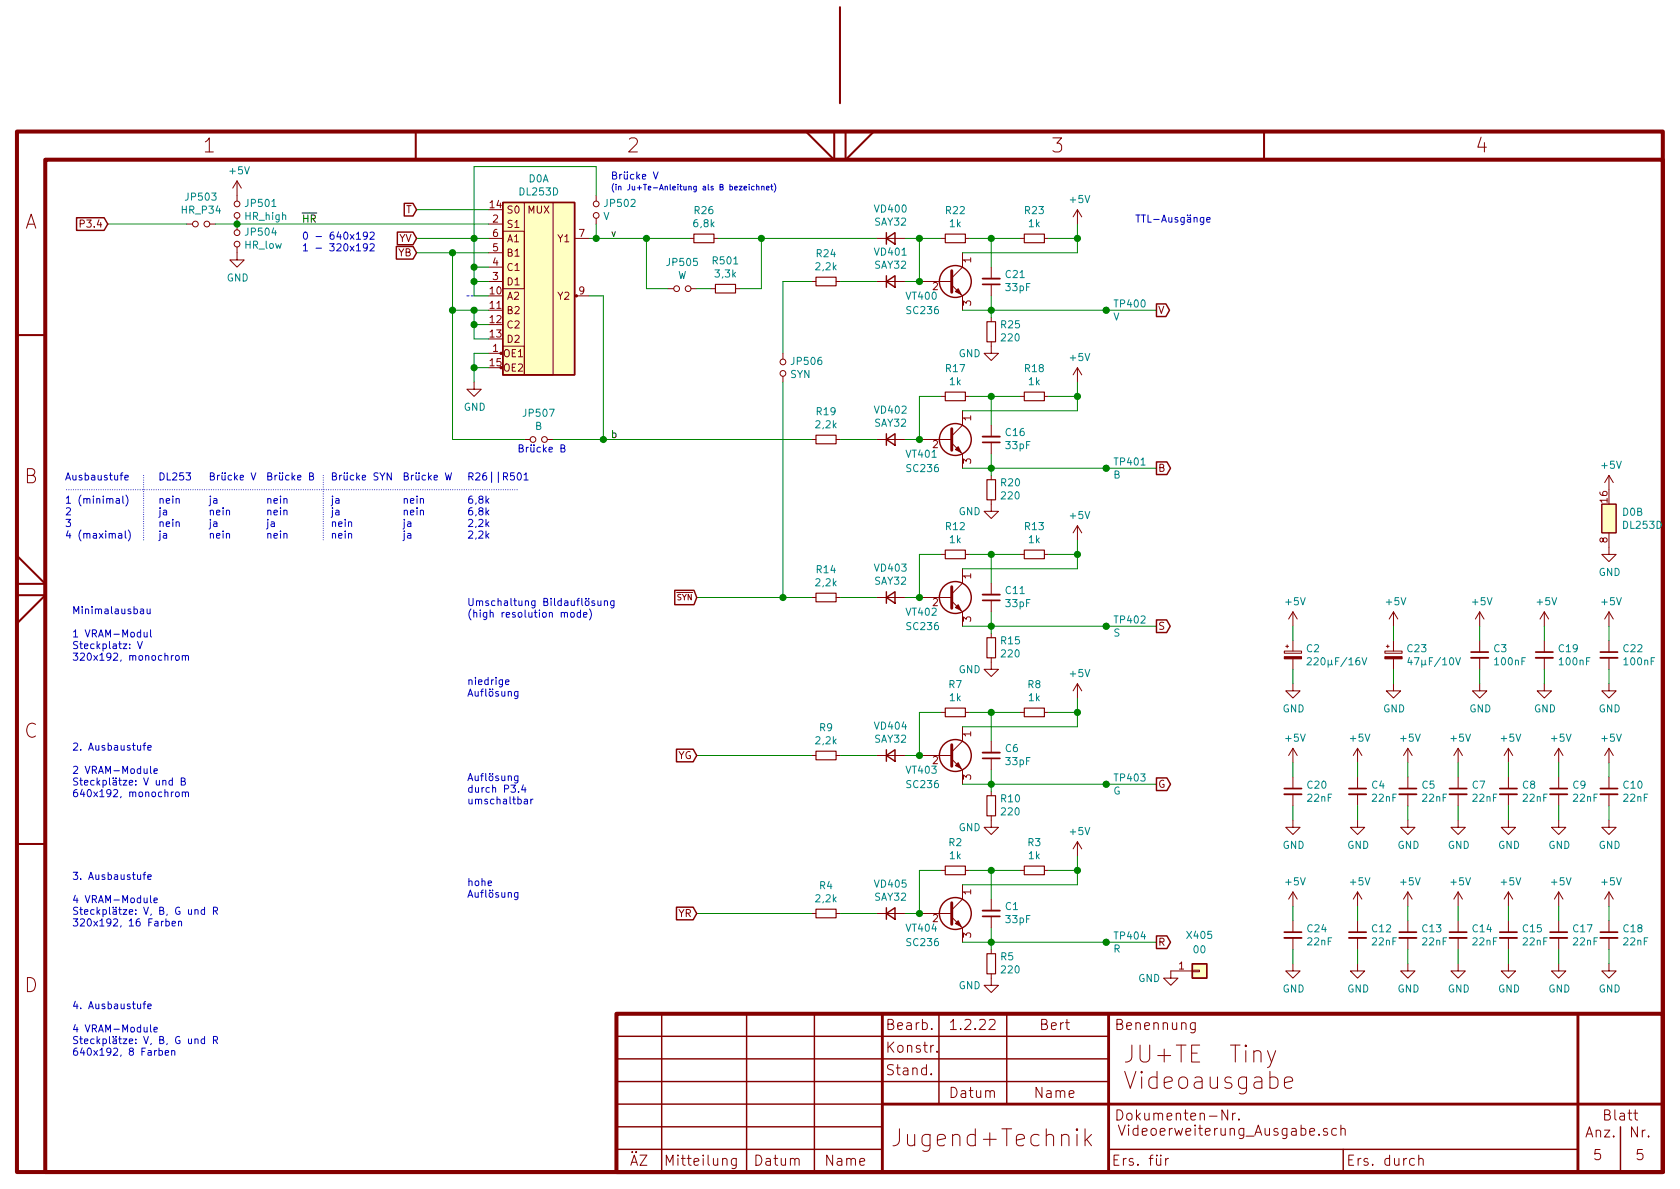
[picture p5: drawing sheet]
<svg xmlns="http://www.w3.org/2000/svg" width="297mm" height="210mm" viewBox="0 0 297 210" stroke-linecap="round" stroke-linejoin="round" font-family="sans-serif">
<path d="M3 23.3h291v184h-291zM8 28.2h286v179.1h-286zM109 179.3h185v28h-185z" fill="none" stroke="#840000" stroke-width=".71"/>
<path d="M148.5 1.3v17M73.5 23.3v4.9M142.5 23.3l5 5v-5M149.5 23.3v5l5-5M223.5 23.3v5M3 59.3h5M3 98.3l5 4.9h-5M3 105.3h5l-5 5M3 149.2h5" fill="none" stroke="#840000" stroke-width=".36"/>
<g fill="none" stroke="#840000" stroke-width=".18">
<path d="M33 39.6h1M37.1 39.6h1M41.9 32v3.6M41.9 38.6v2M41.9 32l-.8 1.3M41.9 32l.8 1.3M86.4 39.6h2.5M92.7 35.8h5.1v30.5h-5.1zM105.4 34.5v1.1M105.4 38.6v1M190.5 37.1v2.5M190.5 37.1l-.8 1.2"/>
<path d="M190.5 37.1l.8 1.2M41.9 43.7v2.3h1.3l-1.3 1.2-1.3-1.2h1.3M86.4 49.8h2.5M86.4 47.2h2.5M86.4 44.7h2.5M86.4 42.2h2.5M88.9 40.9h3.8v10.1h-3.8zM101.6 42.2h2.5M101.6 52.3h2.5M118.1 51h1M121.9 42.2h.8M122.2 51h1"/>
<path d="M125.7 51h.8M126.2 42.2h.8M130 51h.8M143.5 49.8h.8M147.8 49.8h.8M154.9 49.8h5.1M154.9 42.2h5.1M162.6 49.8h5.7M166.4 42.2h.7M168.3 50.4l1.9 1.9v2.6M170.2 44.7v2.5l-1.9 1.9M170.7 42.2h.7"/>
<path d="M175.3 47.2v2.1M175.3 50.3v2M175.3 56.1v.8M180.3 42.2h.8M184.7 42.2h.7M195.6 54.9h.1M83.8 67.6v1.2h1.3l-1.3 1.3-1.3-1.3h1.3M86.4 62.5h2.5M88.9 61.2h3.8v5.1h-3.8zM92.7 77.7h1M96.8 77.7h1M138.4 62.5v1"/>
<path d="M138.4 66.5v1.1M143.5 77.7h.8M147.8 77.7h.8M154.9 77.7h5.1M162.6 77.7h5.7M166.4 70.1h.7M168.3 78.4l1.9 1.9v2.5M170.2 72.6v2.6l-1.9 1.9M170.7 70.1h.7M175.3 60.4v2.1h1.2l-1.2 1.2-1.3-1.2h1.3M175.3 75.2v2M175.3 78.2v2.1"/>
<path d="M180.3 70.1h.8M184.7 70.1h.7M190.5 65l-.8 1.3M190.5 65v2.6M190.5 65l.8 1.3M166.4 98h.7M170.7 98h.7M175.3 88.4v2h1.2l-1.2 1.3-1.3-1.3h1.3M175.3 84.1v.7M180.3 98h.8M184.7 98h.7M190.5 93v2.5"/>
<path d="M190.5 93l-.8 1.2M190.5 93l.8 1.2M195.6 82.8h.1M283.2 89.1h2.5v5.1h-2.5zM284.5 94.2v3.8h1.2l-1.2 1.3-1.3-1.3h1.3M284.5 84.1v2.5M284.5 84.1l-.8 1.2M284.5 84.1l.7 1.2M143.5 105.7h.8M147.8 105.7h.8M154.9 105.7h5.1M162.6 105.7h5.7"/>
<path d="M168.3 106.3l1.9 1.9v2.5M170.2 100.6v2.5l-1.9 1.9M175.3 116.3v2.1h1.2l-1.2 1.2-1.3-1.2h1.3M175.3 103.1v2.1M175.3 106.2v2M175.3 112v.8M195.6 110.7h.1M227.1 115.1h3v.4h-3zM227.3 114.3h.5M227.6 114v.5M228.6 108.2l-.8 1.3M228.6 108.2v2.5"/>
<path d="M228.6 113.3v1.8M228.6 116.5v1.9M228.6 108.2l.8 1.3M244.9 115.1h3v.4h-3zM245.1 114.3h.5M245.4 114v.5M246.4 108.2l-.8 1.3M246.4 108.2v2.5M246.4 113.3v1.8M246.4 116.5v1.9M246.4 108.2l.7 1.3M261.6 108.2l-.7 1.3"/>
<path d="M261.6 108.2v2.5M261.6 113.3v2M261.6 116.3v2.1M261.6 108.2l.8 1.3M273 108.2l-.7 1.3M273 108.2v2.5M273 113.3v2M273 116.3v2.1M273 108.2l.8 1.3M284.5 108.2l-.8 1.3M284.5 108.2v2.5M284.5 113.3v2"/>
<path d="M284.5 116.3v2.1M284.5 108.2l.7 1.3M143.5 133.6h.8M147.8 133.6h.8M154.9 133.6h5.1M162.6 133.6h5.7M166.4 126h.7M168.3 134.2l1.9 1.9v2.6M170.2 128.5v2.6l-1.9 1.9M170.7 126h.7M175.3 131.1v2M175.3 134.1v2"/>
<path d="M175.3 139.9v.8M180.3 126h.8M184.7 126h.7M190.5 120.9v2.5M190.5 120.9l-.8 1.3M190.5 120.9l.8 1.3M195.6 138.7h.1M228.6 120.9v1.3h1.3l-1.3 1.2-1.3-1.2h1.3M228.6 132.3v2.6M228.6 137.4v2M228.6 132.3l-.8 1.3M228.6 132.3l.8 1.3"/>
<path d="M240 132.3v2.6M240 137.4v2M240 132.3l-.7 1.3M240 132.3l.8 1.3M246.4 120.9v1.3h1.2l-1.2 1.2-1.3-1.2h1.3M248.9 132.3v2.6M248.9 137.4v2M248.9 132.3l-.7 1.3M248.9 132.3l.8 1.3M257.8 132.3v2.6M257.8 137.4v2M257.8 132.3l-.8 1.3"/>
<path d="M257.8 132.3l.8 1.3M261.6 120.9v1.3h1.3l-1.3 1.2-1.3-1.2h1.3M266.7 132.3v2.6M266.7 137.4v2M266.7 132.3l-.8 1.3M266.7 132.3l.8 1.3M273 120.9v1.3h1.3l-1.3 1.2-1.2-1.2h1.2M275.6 132.3l-.8 1.3M275.6 132.3v2.6M275.6 137.4v2M275.6 132.3l.8 1.3M284.5 120.9v1.3h1.2l-1.2 1.2-1.3-1.2h1.3"/>
<path d="M284.5 132.3v2.6M284.5 137.4v2M284.5 132.3l-.8 1.3M284.5 132.3l.7 1.3M166.4 153.9h.7M170.2 156.5v2.5l-1.9 1.9M170.7 153.9h.7M175.3 144.3v2h1.2l-1.2 1.3-1.3-1.3h1.3M175.3 159v2M180.3 153.9h.8M184.7 153.9h.7M190.5 148.8v2.6"/>
<path d="M190.5 148.8l-.8 1.3M190.5 148.8l.8 1.3M228.6 145v1.3h1.3l-1.3 1.3-1.3-1.3h1.3M228.6 140.5v2M228.6 157.7v2.6M228.6 157.7l-.8 1.3M228.6 157.7l.8 1.3M240 145v1.3h1.3l-1.3 1.3-1.2-1.3h1.2M240 157.7l-.7 1.3M240 140.5v2M240 157.7v2.6M240 157.7l.8 1.3"/>
<path d="M248.9 145v1.3h1.3l-1.3 1.3-1.3-1.3h1.3M248.9 140.5v2M248.9 157.7v2.6M248.9 157.7l-.7 1.3M248.9 157.7l.8 1.3M257.8 145v1.3h1.3l-1.3 1.3-1.3-1.3h1.3M257.8 140.5v2M257.8 157.7v2.6M257.8 157.7l-.8 1.3M257.8 157.7l.8 1.3M266.7 145v1.3h1.3l-1.3 1.3-1.3-1.3h1.3M266.7 140.5v2"/>
<path d="M266.7 157.7v2.6M266.7 157.7l-.8 1.3M266.7 157.7l.8 1.3M275.6 145v1.3h1.3l-1.3 1.3-1.3-1.3h1.3M275.6 140.5v2M275.6 157.7v2.6M275.6 157.7l-.8 1.3M275.6 157.7l.8 1.3M284.5 145v1.3h1.2l-1.2 1.3-1.3-1.3h1.3M284.5 140.5v2M284.5 157.7v2.6M284.5 157.7l-.8 1.3"/>
<path d="M284.5 157.7l.7 1.3M143.5 161.5h.8M147.8 161.5h.8M154.9 161.5h5.1M162.6 161.5h5.7M168.3 162.2l1.9 1.9v2.5M175.3 172.2v2h1.2l-1.2 1.3-1.3-1.3h1.3M175.3 162v2.1M175.3 167.9v.8M195.6 166.6h.1M210.8 171.6h1.3v.2h-1.3zM210.8 171.7h-3.8v1.3h1.3l-1.3 1.2-1.3-1.2h1.3"/>
<path d="M228.6 170.4v1.3h1.3l-1.3 1.3-1.3-1.3h1.3M228.6 162.8v2M228.6 165.9v2M240 170.4v1.3h1.3l-1.3 1.3-1.2-1.3h1.2M240 162.8v2M240 165.9v2M248.9 170.4v1.3h1.3l-1.3 1.3-1.3-1.3h1.3M248.9 162.8v2M248.9 165.9v2M257.8 170.4v1.3h1.3l-1.3 1.3-1.3-1.3h1.3M257.8 162.8v2M257.8 165.9v2"/>
<path d="M266.7 170.4v1.3h1.3l-1.3 1.3-1.3-1.3h1.3M266.7 162.8v2M266.7 165.9v2M275.6 170.4v1.3h1.3l-1.3 1.3-1.3-1.3h1.3M275.6 162.8v2M275.6 165.9v2M284.5 170.4v1.3h1.2l-1.2 1.3-1.3-1.3h1.3M284.5 162.8v2M284.5 165.9v2M164.6 189.9l.1 .1-.1 .1v-.2v.2M164.7 181.9v.2l-.1-.1 .1-.1v.2M165.7 185.9v.2"/>
<path d="M191.8 199.6v3M198.9 189.5l.9 3 1-3M200.1 184.8v2.1a.99 .99 0 0 1-1.1 .9M201.6 184.8v2.4l.1 .3a.95 .95 0 0 0 1.4 0l.2-.3v-2.4M201.9 189.5l-.2 .1 .2 .1 .1-.1-.1-.1v.2M201.9 190.4v2.1M204.6 190.6a.96 .96 0 0 0-1.3 .1l-.2 .3v.9l.2 .3a.96 .96 0 0 0 1.3 .1M204.6 189.5v3M204.7 186.7h2.3M205.8 191.5l1.5-.3-.2-.6-.3-.2h-.5l-.3 .2-.2 .3v1.1l.2 .3 .3 .2h.5l.3-.2M205.8 185.5v2.3M208 184.8h1.7"/>
<path d="M208.6 190.7a.81 .81 0 0 1 .8-.3 .81 .81 0 0 1 .6 .6v.9a.81 .81 0 0 1-.8 .6 .81 .81 0 0 1-.8-.6v-.9zM208.8 184.8v3M210.7 186.2h1M211.3 190.6l.3-.2h.5l.3 .2 .1 .3v1.6M211.3 180.8v1.5a.5 .5 0 0 1-.8 .3M211.3 180.9l-.5-.1-.3 .4v.7l.3 .2 .5-.1M212.1 184.8h-1.4v3h1.4M212.5 191.2l-.2 .1h-.7a.59 .59 0 0 0-.5 .6 .59 .59 0 0 0 .5 .6h.7l.2-.2M214 190.4v1.6l.1 .3a.81 .81 0 0 0 1.2-.1M215.3 190.4v2.1M217.1 196.3v1.8l-1-1.8v1.8M217.6 184.8h1.7"/>
<path d="M217.7 190.6l-.3-.2h-.4l-.3 .2-.1 .3 .1 .4 1 .3 .1 .3-.1 .4-.3 .2h-.6l-.2-.2M217.9 196.8v1.3M218.4 184.8v3M218.4 196.8l-.3 .1-.2 .3M219 197.9v.2M220.3 184.8l-.2 .2 .2 .1 .1-.1-.1-.2v.3M220.3 185.8v2M220.4 190.4v2.5a.8 .8 0 0 1-1.3 .4M220.4 190.6l-.3-.2h-.5l-.5 .3-.1 .3v.9l.3 .4 .3 .2h.5l.3-.2M221.7 186.1a.74 .74 0 0 1 1.3 .1v1.6M221.7 185.8v2M221.8 190.6l.3-.2h.6l.3 .2 .1 .3v1.6"/>
<path d="M223.1 191.2l-.3 .1h-.7a.59 .59 0 0 0-.4 .6 .59 .59 0 0 0 .4 .6h.7l.3-.2M224.1 185.8l.7 2M224.5 190.6l.3-.2h.6l.4 .3 .2 .3v.9l-.2 .3-.4 .3h-.6l-.3-.2M224.5 189.5v3M225.6 185.8l-1.1 2.7-.4 .3M227.1 191.5l1.4-.3-.1-.6-.3-.2h-.6l-.2 .2-.2 .3v1.1l.2 .3 .2 .2h.6l.3-.2M234.7 199.6l-.5-.1-.2 .3 .1 .3 .6 .1v.5l-.2 .1-.5-.1M236.3 199.6l-.5-.1-.3 .4v.5l.1 .3 .2 .1 .5-.1M237.1 199.7a.44 .44 0 0 1 .7 .1v1M237.1 199v1.8M130.2 204.8v1.5a.49 .49 0 0 1-.8 .3M130.2 204.9l-.2-.1a.56 .56 0 0 0-.7 .4v.5a.56 .56 0 0 0 .7 .4l.2-.1"/>
<path d="M192.1 201.5l.9 1.1M193 200.6l-1.2 1.1M206.1 204.8v1.3M206.6 204.8l-.3 .1-.2 .3M250.9 205l.2-.2 .4 .1 .1 1.2M250.9 204.3v1.8"/>
<circle cx="34.5" cy="39.6" r=".51"/>
<circle cx="36.6" cy="39.6" r=".51"/>
<circle cx="41.9" cy="36.1" r=".51"/>
<circle cx="41.9" cy="38.1" r=".51"/>
<circle cx="105.4" cy="38.1" r=".51"/>
<circle cx="105.4" cy="36.1" r=".51"/>
<circle cx="41.9" cy="41.1" r=".51"/>
<circle cx="41.9" cy="43.2" r=".51"/>
<circle cx="119.6" cy="51" r=".51"/>
<circle cx="121.7" cy="51" r=".51"/>
<circle cx="195.6" cy="54.9" r=".51"/>
<circle cx="94.2" cy="77.7" r=".51"/>
<circle cx="96.3" cy="77.7" r=".51"/>
<circle cx="138.4" cy="66" r=".51"/>
<circle cx="138.4" cy="64" r=".51"/>
<circle cx="195.6" cy="82.8" r=".51"/>
<circle cx="195.6" cy="110.7" r=".51"/>
<circle cx="195.6" cy="138.7" r=".51"/>
<circle cx="195.6" cy="166.6" r=".51"/>
</g>
<g fill="none" stroke="#840000" stroke-width=".25">
<path d="M13.5 38.5h4.9l.6 1.1-.6 1.1h-4.9zM71.5 36h1.5l.7 1.1-.7 1.1h-1.5zM88.9 35.8h12.7v30.5h-12.7zM70.1 43.6h2.9l.7 1.1-.7 1.1h-2.9zM70.3 41h2.7l.7 1.2-.7 1.1h-2.7zM156.7 49.8l1.5-1v2zM156.7 42.2l1.5-1.1v2.1zM156.7 41.1v2.1M156.7 48.8v2M204.5 53.7h1.6l.7 1.2-.7 1.1h-1.6zM156.7 77.7l1.5-1v2zM156.7 76.7v2"/>
<path d="M204.5 81.7h1.8l.7 1.1-.7 1.1h-1.8zM119.3 104.4h3.4l.5 1.3-.5 1.2h-3.4zM156.7 105.7l1.5-1.1v2.1zM156.7 104.6v2.1M204.5 109.6h1.8l.6 1.1-.6 1.2h-1.8zM119.6 132.5h3l.6 1.1-.6 1.1h-3zM156.7 133.6l1.5-1v2zM156.7 132.6v2M204.5 137.6h1.8l.7 1.1-.7 1.1h-1.8zM117 179.3v28M119.6 160.4h3l.6 1.1-.6 1.2h-3zM132 179.3v28"/>
<path d="M144 179.3v28M156.7 161.5l1.5-1v2.1zM156.7 160.5v2.1M166 179.3v15.9M178 179.3v15.9M204.5 165.5h1.8l.7 1.1-.7 1.1h-1.8zM210.8 170.4h2.6v2.6h-2.6zM109 183.3h87M109 187.2h87M109 191.3h87M109 199.3h47M109 195.2h47"/>
<path d="M286.5 199.3v8M109 203.2h47M196 203.2h83M237.5 203.2v4.1"/>
<circle cx="168.9" cy="49.8" r="2.82"/>
<circle cx="168.9" cy="77.7" r="2.82"/>
<circle cx="168.9" cy="105.7" r="2.82"/>
<circle cx="168.9" cy="133.6" r="2.82"/>
<circle cx="168.9" cy="161.5" r="2.82"/>
</g>
<path d="M168.3 47.9v3.8M168.3 75.8v3.8M168.3 103.8v3.8M168.3 131.7v3.8M168.3 159.6v3.8M156 179.3v28M196 179.3v28M279 179.3v28M156 195.2h138" fill="none" stroke="#840000" stroke-width=".51"/>
<g fill="#ffffc2" stroke="#ffffc2" stroke-width=".18">
<path d="M88.9 35.8h12.7v30.5h-12.7z"/>
<path d="M210.8 170.4h2.6v2.6h-2.6z"/>
<path d="M283.2 89.1h2.5v5.1h-2.5z"/>
</g>
<g fill="#840000" stroke="#840000" stroke-width=".18">
<path d="M227.1 116.1h3v.4h-3z"/>
<path d="M168.9 79.5l.5-.5 .5 1z"/>
<path d="M168.9 107.4l.5-.5 .5 1z"/>
<path d="M168.9 163.3l.5-.5 .5 1z"/>
<path d="M168.9 135.4l.5-.5 .5 1z"/>
<path d="M244.9 116.1h3v.4h-3z"/>
<path d="M168.9 51.6l.5-.6 .5 1.1z"/>
<circle cx="88.6" cy="62.5" r=".2"/>
<circle cx="101.9" cy="52.3" r=".2"/>
</g>
<path d="M231.1 116.4l.5-.1 .3 .4-.1 .2-.7 .7h.8M240.8 116.3l.4 1.3 .5-1.3M249.2 116.3l-.3 .8h.8M257.4 116.3l.4 1.3 .4-1.3" fill="none" stroke="#008484" stroke-width=".18"/>
<g fill="none" stroke="#840000" stroke-width=".33">
<path d="M173.7 49.3h3.1M173.7 77.2h3.1M173.7 105.2h3.1M260.1 116.3h3M271.5 116.3h3.1M283 116.3h3M173.7 133.1h3.1M227.1 140.5h3M238.5 140.5h3.1M247.4 140.5h3M256.3 140.5h3M265.2 140.5h3"/>
<path d="M274.1 140.5h3M283 140.5h3M173.7 161h3.1M227.1 165.9h3M238.5 165.9h3.1M247.4 165.9h3M256.3 165.9h3M265.2 165.9h3M274.1 165.9h3M283 165.9h3"/>
</g>
<g fill="none" stroke="#840000" stroke-width=".3">
<path d="M173.7 50.3h3.1M173.7 78.2h3.1M173.7 106.2h3.1M260.1 115.3h3M271.5 115.3h3.1M283 115.3h3M173.7 134.1h3.1M227.1 139.4h3M238.5 139.4h3.1M247.4 139.4h3M256.3 139.4h3M265.2 139.4h3"/>
<path d="M274.1 139.4h3M283 139.4h3M173.7 162h3.1M227.1 164.8h3M238.5 164.8h3.1M247.4 164.8h3M256.3 164.8h3M265.2 164.8h3M274.1 164.8h3M283 164.8h3"/>
</g>
<g fill="none" stroke="#840000" stroke-width=".2">
<path d="M122.7 41.4h3.5v1.5h-3.5zM126.5 50.3h3.5v1.5h-3.5zM144.3 49h3.5v1.5h-3.5zM167.1 41.4h3.6v1.5h-3.6zM174.5 56.9h1.5v3.5h-1.5zM181.1 41.4h3.6v1.5h-3.6zM144.3 77h3.5v1.5h-3.5zM167.1 69.3h3.6v1.6h-3.6zM181.1 69.3h3.6v1.6h-3.6zM167.1 97.3h3.6v1.5h-3.6zM174.5 84.8h1.5v3.6h-1.5zM181.1 97.3h3.6v1.5h-3.6z"/>
<path d="M144.3 104.9h3.5v1.5h-3.5zM174.5 112.8h1.5v3.5h-1.5zM144.3 132.8h3.5v1.6h-3.5zM167.1 125.2h3.6v1.5h-3.6zM181.1 125.2h3.6v1.5h-3.6zM167.1 153.2h3.6v1.5h-3.6zM174.5 140.7h1.5v3.6h-1.5zM181.1 153.2h3.6v1.5h-3.6zM144.3 160.8h3.5v1.5h-3.5zM174.5 168.7h1.5v3.5h-1.5z"/>
</g>
<path d="M82.5 52.3h1.3" fill="none" stroke="#0000c2" stroke-width=".18" stroke-dasharray=".4 .4"/>
<path d="M25.4 84.1v11.4M57.1 84.1v11.4M91.4 86.6h-80" fill="none" stroke="#0000c2" stroke-width=".18" stroke-dasharray="0 .4"/>
<g fill="none" stroke="#008400" stroke-width=".18">
<path d="M19 39.6h14M38.1 39.6h48.3M73.7 37.1h12.7M105.4 34.5v-5h-21.6v22.8h2.6M105.4 39.6v2.6M190.5 39.6v5.1h-20.3M73.7 42.2h12.7M73.7 44.7h12.7M80 54.9h6.4M80 44.7v33h12.7M83.8 54.9v5h2.6M83.8 49.8h2.6"/>
<path d="M83.8 47.2h2.6M83.8 57.4h2.6M104.1 42.2h17.8M104.1 52.3h2.6v25.4M114.3 42.2v8.8h3.8M123.2 51h2.5M127 42.2h27.9M134.6 42.2v8.8h-3.8M143.5 49.8h-5.1v12.7M148.6 49.8h6.3M160 42.2h6.4M162.6 42.2v7.6h-2.6"/>
<path d="M170.2 54.9h34.3M171.4 42.2h8.9M175.3 42.2v5M175.3 52.3v3.8M185.4 42.2h5.1M83.8 65h2.6M86.4 62.5h-2.6v5.1M97.8 77.7h45.7M138.4 67.6v38.1M148.6 77.7h6.3M166.4 70.1h-3.8v7.6h-2.6M171.4 70.1h8.9"/>
<path d="M175.3 70.1v5.1M185.4 70.1h5.1M190.5 67.6v5h-20.3M166.4 98h-3.8v7.7h-2.6M170.2 82.8h34.3M171.4 98h8.9M175.3 80.3v3.8M175.3 98v5.1M185.4 98h5.1M190.5 95.5v5.1h-20.3M123.2 105.7h20.3M148.6 105.7h6.3"/>
<path d="M170.2 110.7h34.3M175.3 108.2v3.8M228.6 110.7v2.6M228.6 118.4v2.5M246.4 110.7v2.6M246.4 118.4v2.5M261.6 110.7v2.6M261.6 118.4v2.5M273 110.7v2.6M273 118.4v2.5M284.5 110.7v2.6M284.5 118.4v2.5"/>
<path d="M123.2 133.6h20.3M148.6 133.6h6.3M166.4 126h-3.8v7.6h-2.6M170.2 138.7h34.3M171.4 126h8.9M175.3 126v5.1M175.3 136.1v3.8M185.4 126h5.1M190.5 123.4v5.1h-20.3M228.6 134.9v2.5M240 134.9v2.5M248.9 134.9v2.5"/>
<path d="M257.8 134.9v2.5M266.7 134.9v2.5M275.6 134.9v2.5M284.5 134.9v2.5M166.4 153.9h-3.8v7.6h-2.6M171.4 153.9h8.9M175.3 153.9v5.1M185.4 153.9h5.1M190.5 151.4v5.1h-20.3M228.6 142.5v2.5M240 142.5v2.5M248.9 142.5v2.5"/>
<path d="M257.8 142.5v2.5M266.7 142.5v2.5M275.6 142.5v2.5M284.5 142.5v2.5M123.2 161.5h20.3M148.6 161.5h6.3M170.2 166.6h34.3M175.3 164.1v3.8M228.6 160.3v2.5M228.6 167.9v2.5M240 160.3v2.5M240 167.9v2.5"/>
<path d="M248.9 160.3v2.5M248.9 167.9v2.5M257.8 160.3v2.5M257.8 167.9v2.5M266.7 160.3v2.5M266.7 167.9v2.5M275.6 160.3v2.5M275.6 167.9v2.5M284.5 160.3v2.5M284.5 167.9v2.5"/>
</g>
<g fill="none" stroke="#0000c2" stroke-width=".18">
<path d="M115.5 30.4l.4 1.3 .5-1.3M131.5 33.3l.5-.1v-.2l-.3-.1-.2 .2 .1 .4h.4M132.5 32.6v.1M132.5 32.9v.7M133.3 33l-.2-.1-.2 .2 .1 .4h.3M133.8 33h.3l.1 .6M133.8 32.6v1M134.7 33h.4v.6M134.7 32.9v.7M135.5 33.3l.5-.1-.1-.2-.2-.1-.2 .2 .1 .4h.3M136.3 32.9h.4M136.4 32.6v.8l.3 .2"/>
<path d="M136.9 32.5a1.16 1.16 0 0 1 0 1.5M213.4 38.9l.6-.1-.1-.3-.4-.1-.1 .2v.6h.5M63 41.4l.4-.4v1.3M63 43.5l.4-.4v1.3M63 42.3h.8M63 44.4h.8M64.9 41.6l-.2 .2h-.4l-.1-.2 .1-.4 .2-.2h.2l.2 .3a.97 .97 0 0 1-.2 1h-.4M64.9 43.7l-.2 .2-.4-.1-.1-.1 .1-.5 .2-.1h.2l.2 .3a.97 .97 0 0 1-.2 .9l-.4 .1M65.4 41.2l.5-.2 .2 .2 .1 .2-.1 .2-.7 .7h.8M65.4 43.2l.5-.1 .2 .1 .1 .3-.1 .2-.7 .7h.8M99.2 79.3l.5-.1 .1-.2v-.2l-.6-.1v1.2h.5l.1-.1 .1-.3-.3-.2M20.6 88.2h.5v.8"/>
<path d="M21 94.4h.5v.8M21.1 88.5h-.4l-.2 .2 .2 .3 .4-.1M21.5 94.6l-.4 .1-.2 .2 .1 .2h.5M21.7 87.7v1.1l.2 .2M22.1 84.4l.6-.1-.1-.2-.3-.1-.2 .2v.6h.5M22.1 93.9v1.1l.2 .2M22.3 87.5a1.4 1.4 0 0 1 0 2M22.7 93.7a1.47 1.47 0 0 1 0 2M44.4 83.6l.4 1.3 .4-1.3M54.7 84.2h.6l.1-.2-.1-.3-.6-.1v1.3h.5l.2-.1v-.4l-.2-.2M69.2 83.6v1.3l-.7-1.3v1.3M78.7 83.6l.3 1.3 .3-.9 .2 .9 .3-1.3"/>
<path d="M91.6 83.7l.1-.1a.67 .67 0 0 1 .5 .6 .67 .67 0 0 1-.5 .7l-.3-.5zM92.7 84l.3-.4v1.3M92.7 84.9h.7M24.3 113.4l.4 1.3 .5-1.3M24.9 107.7h.4l.1 .8M25.4 108h-.4l-.2 .2 .2 .3h.4M25.5 111.8v.8h.3l.2-.1M26 107.7l.1 .8h.3l.1-.1M26 111.8v.8M26.5 107.7v.8M26.6 111.4v1.1l.2 .1M30.7 115.9l-.4 .2"/>
<path d="M31.1 116l.3-.1 .3 .2-.1 .6-.3 .1-.2-.2zM32.2 116l.2-.1 .3 .1 .1 .8M32.2 115.9v.9M32.8 116.1l.2-.2 .3 .1v.8M101 108.4l.3-.1 .2 .2-.1 .6h-.3l-.2-.1zM102.6 108.4l-.3-.1-.3 .2 .2 .6h.4M102.6 107.9v1.2M103.2 108.7l.6-.1-.1-.2-.3-.1-.2 .2v.6h.5M104.2 107.7a1.47 1.47 0 0 1 0 1.9M105.1 106.3l-.3-.1-.2 .2 .1 .2 .4 .1v.3h-.5M105.7 106.2l.1 .8 .3 .1 .1-.1M106.2 106.2v.9"/>
<path d="M106.9 106.4l.1-.2 .3 .1 .1 .8M106.9 106.2v.9M108.6 106.2l-.1 1.2-.2 .1-.3-.1M108.6 106.3l-.4-.1-.3 .3 .2 .5h.5M25.3 131.8h.5M25.8 131.4l-.3 .2v1.1M26.1 132.2l.6-.1v-.2l-.4-.1-.2 .2 .1 .6h.5M26.6 135.5v1.1l.2 .2M27.2 136.3l.6-.1v-.2l-.4-.1-.2 .2 .1 .6h.5M30.5 138h-.4l-.2 .2 .1 .6h.5M30.5 137.6v1.2M32.1 138.2l.5-.1 .1-.2v-.2l-.6-.1v1.2h.4l.3-.2v-.2l-.3-.2"/>
<path d="M89.4 120.6l.6-.1-.1-.2-.3-.1-.2 .2 .1 .6h.4M91.6 137.2l-.1 1.1-.2 .2-.3-.1M91.6 137.3l-.4-.1-.2 .2 .1 .6h.5M91.6 122.3l-.1 1.1-.2 .1h-.3M91.6 122.3h-.4l-.2 .2 .1 .6h.5M91.7 140v.1M92.5 138.8l-.3 .9h.8M92.8 139.3v.8M25.3 154.7h.5M25.8 154.2l-.3 .2v1.1M26.1 155.1l.6-.1v-.3h-.4l-.2 .2 .1 .6h.5M26.6 158.4v1.1l.2 .1"/>
<path d="M27.2 159.2l.6-.1v-.3h-.4l-.2 .2 .1 .6h.5M30.7 140l-.4 .3M31.1 140.1l.3-.1 .3 .3-.1 .5-.3 .1-.2-.1zM32.2 140.2l.2-.2 .3 .1 .1 .8M32.2 140v.9M32.8 140.2l.2-.2 .3 .1v.8M91.6 157.8l-.1 1.2-.2 .1-.3-.1M91.6 157.9l-.4-.1-.2 .3 .1 .5h.5M92.7 141.4h.5l.1 .8M93.3 141.6l-.5 .1-.1 .2v.2h.6M93.9 141.3v.9M94.2 141.3l-.3 .2"/>
<path d="M25.3 177.5h.5M25.8 177.1l-.3 .2v1.1M26.1 177.9l.6-.1v-.2l-.4-.1-.2 .2 .1 .6h.5M29.3 163l.4-.1 .2 .2-.1 .6h-.5M29.3 162.5v1.2M30.4 163.3l.6-.1v-.2l-.4-.1-.2 .2 .1 .6h.5M31.6 163l.1-.1 .4 .1v.7M31.6 162.9v.8M34.5 161l.1-.1h.4v.8M34.5 160.9v.8M36.2 160.9h-.4l-.2 .2 .1 .5h.5M36.2 160.4v1.3"/>
<path d="M37.7 161.1l.7-.1v-.5l-.2-.1h-.5v1.3M38 161.1l.5 .6M26.6 181.2v1.1l.2 .2M27.2 182.1l.6-.1v-.3h-.4l-.2 .1 .1 .6h.5M28.1 185.8h.4l.2 .2-.1 .6h-.5M28.1 185.3v1.3M29.2 186.2l.6-.1v-.3h-.4l-.2 .1 .1 .7h.5M30.4 185.9l.1-.1h.3l.1 .8M30.4 185.8v.8M34.5 183.8l.1-.1 .4 .1v.8M34.5 183.7v.9M36.2 183.8l-.4-.1-.2 .2 .1 .6h.5"/>
<path d="M36.2 183.3v1.3M37.7 183.9h.7v-.5l-.2-.1h-.5v1.3M38 183.9l.5 .7"/>
</g>
<g fill="#008400" stroke="#008400" stroke-width=".25">
<circle cx="162.6" cy="49.8" r=".51"/>
<circle cx="162.6" cy="42.2" r=".51"/>
<circle cx="195.6" cy="138.7" r=".51"/>
<circle cx="175.3" cy="153.9" r=".51"/>
<circle cx="175.3" cy="42.2" r=".51"/>
<circle cx="175.3" cy="54.9" r=".51"/>
<circle cx="195.6" cy="166.6" r=".51"/>
<circle cx="83.8" cy="54.9" r=".51"/>
<circle cx="80" cy="44.7" r=".51"/>
<circle cx="83.8" cy="42.2" r=".51"/>
<circle cx="138.4" cy="105.7" r=".51"/>
<circle cx="83.8" cy="49.8" r=".51"/>
<circle cx="83.8" cy="57.4" r=".51"/>
<circle cx="83.8" cy="47.2" r=".51"/>
<circle cx="83.8" cy="65" r=".51"/>
<circle cx="162.6" cy="105.7" r=".51"/>
<circle cx="105.4" cy="42.2" r=".51"/>
<circle cx="80" cy="54.9" r=".51"/>
<circle cx="106.7" cy="77.7" r=".51"/>
<circle cx="41.9" cy="39.6" r=".51"/>
<circle cx="190.5" cy="153.9" r=".51"/>
<circle cx="190.5" cy="126" r=".51"/>
<circle cx="190.5" cy="98" r=".51"/>
<circle cx="190.5" cy="70.1" r=".51"/>
<circle cx="162.6" cy="133.6" r=".51"/>
<circle cx="114.3" cy="42.2" r=".51"/>
<circle cx="162.6" cy="161.5" r=".51"/>
<circle cx="134.6" cy="42.2" r=".51"/>
<circle cx="190.5" cy="42.2" r=".51"/>
<circle cx="162.6" cy="77.7" r=".51"/>
<circle cx="175.3" cy="166.6" r=".51"/>
<circle cx="195.6" cy="54.9" r=".51"/>
<circle cx="175.3" cy="138.7" r=".51"/>
<circle cx="195.6" cy="82.8" r=".51"/>
<circle cx="175.3" cy="126" r=".51"/>
<circle cx="175.3" cy="110.7" r=".51"/>
<circle cx="175.3" cy="98" r=".51"/>
<circle cx="175.3" cy="82.8" r=".51"/>
<circle cx="195.6" cy="110.7" r=".51"/>
<circle cx="175.3" cy="70.1" r=".51"/>
</g>
<text font-size="4.2" fill="#840000" x="159" y="202.8">Jugend+Technik</text>
<g font-size="3.5" fill="#840000">
<text x="36" y="27">1</text>
<text x="111" y="27">2</text>
<text x="186" y="27">3</text>
<text x="261" y="27">4</text>
<text x="4.3" y="40.5">A</text>
<text x="4.3" y="85.5">B</text>
<text x="4.3" y="130.5">C</text>
<text x="4.3" y="175.5">D</text>
</g>
<g font-size="2.5" fill="#840000">
<text x="156.5" y="182.1">Bearb.</text>
<text x="168.5" y="182.1">1.2.22</text>
<text x="184" y="182.1">Bert</text>
<text x="197" y="182.1">Benennung</text>
<text x="156.5" y="190.1">Stand.</text>
<text x="156.5" y="186.2">Konstr.</text>
<text x="168.1" y="194.2">Datum</text>
<text x="183.1" y="194.2">Name</text>
<text x="197" y="198.1">Dokumenten-Nr.</text>
<text x="197.5" y="200.8">Videoerweiterung_Ausgabe.sch</text>
<text x="280.4" y="201.1">Anz.</text>
<text x="283.7" y="198.1">Blatt</text>
<text x="288.3" y="201.1">Nr.</text>
<text x="111.3" y="206.1">ÄZ</text>
<text x="118.1" y="206.1">Mitteilung</text>
<text x="133.6" y="206.1">Datum</text>
<text x="146.1" y="206.1">Name</text>
<text x="196.5" y="206.1">Ers. für</text>
<text x="238" y="206.1">Ers. durch</text>
<text x="281.8" y="205.2">5</text>
<text x="289.3" y="205.2">5</text>
</g>
<g font-size="1.8" fill="#008484">
<text x="33" y="35.5">JP503</text>
<text x="40.7" y="30.8">+5V</text>
<text x="92" y="34.6">DL253D</text>
<text x="93.5" y="32.3">D0A</text>
<text x="189.3" y="35.9">+5V</text>
<text x="32.2" y="37.8">HR_P34</text>
<text x="43.4" y="38.9">HR_high</text>
<text x="43.6" y="41.7">JP504</text>
<text x="43.6" y="36.6">JP501</text>
<text x="106.7" y="38.9">V</text>
<text x="107.1" y="36.6">JP502</text>
<text x="122.7" y="40.2">6,8k</text>
<text x="122.8" y="37.9">R26</text>
<text x="154.7" y="39.9">SAY32</text>
<text x="154.8" y="37.6">VD400</text>
<text x="167.3" y="37.9">R22</text>
<text x="167.9" y="40.2">1k</text>
<text x="181.3" y="37.9">R23</text>
<text x="181.9" y="40.2">1k</text>
<text x="43.3" y="44">HR_low</text>
<text x="118.1" y="47">JP505</text>
<text x="126.2" y="46.8">R501</text>
<text x="144.3" y="47.8">2,2k</text>
<text x="144.4" y="45.5">R24</text>
<text x="154.7" y="47.5">SAY32</text>
<text x="154.8" y="45.2">VD401</text>
<text x="40.1" y="49.8">GND</text>
<text x="119.8" y="49.3">W</text>
<text x="126.5" y="49.1">3,3k</text>
<text x="160.4" y="53">VT400</text>
<text x="177.9" y="49.2">C21</text>
<text x="177.9" y="51.5">33pF</text>
<text x="160.5" y="55.5">SC236</text>
<text x="177" y="58.1">R25</text>
<text x="196.8" y="56.7">V</text>
<text x="197.2" y="54.4">TP400</text>
<text x="140.1" y="64.5">JP506</text>
<text x="167.3" y="65.8">R17</text>
<text x="169.5" y="63.2">GND</text>
<text x="177.2" y="60.4">220</text>
<text x="181.3" y="65.8">R18</text>
<text x="189.3" y="63.8">+5V</text>
<text x="139.7" y="66.8">SYN</text>
<text x="167.9" y="68.1">1k</text>
<text x="181.9" y="68.1">1k</text>
<text x="82" y="72.6">GND</text>
<text x="92.7" y="73.7">JP507</text>
<text x="94.6" y="76">B</text>
<text x="144.3" y="75.7">2,2k</text>
<text x="144.4" y="73.4">R19</text>
<text x="154.7" y="75.5">SAY32</text>
<text x="154.8" y="73.1">VD402</text>
<text x="177.9" y="77.1">C16</text>
<text x="160.4" y="80.9">VT401</text>
<text x="160.5" y="83.5">SC236</text>
<text x="177.9" y="79.4">33pF</text>
<text x="197.2" y="82.3">TP401</text>
<text x="283.3" y="82.9">+5V</text>
<text x="177" y="86">R20</text>
<text x="177.2" y="88.3">220</text>
<text x="196.9" y="84.6">B</text>
<text x="167.3" y="93.7">R12</text>
<text x="169.5" y="91.1">GND</text>
<text x="181.3" y="93.7">R13</text>
<text x="189.3" y="91.8">+5V</text>
<text x="286.9" y="91.2">D0B</text>
<text x="287.1" y="93.5">DL253D</text>
<text x="144.4" y="101.4">R14</text>
<text x="154.8" y="101.1">VD403</text>
<text x="167.9" y="96.1">1k</text>
<text x="181.9" y="96.1">1k</text>
<text x="282.7" y="101.8">GND</text>
<text x="144.3" y="103.7">2,2k</text>
<text x="154.7" y="103.4">SAY32</text>
<text x="177.9" y="105">C11</text>
<text x="177.9" y="107.4">33pF</text>
<text x="227.4" y="107">+5V</text>
<text x="245.2" y="107">+5V</text>
<text x="260.4" y="107">+5V</text>
<text x="271.8" y="107">+5V</text>
<text x="283.3" y="107">+5V</text>
<text x="160.4" y="108.9">VT402</text>
<text x="160.5" y="111.4">SC236</text>
<text x="177" y="113.9">R15</text>
<text x="196.9" y="112.6">S</text>
<text x="197.2" y="110.3">TP402</text>
<text x="169.5" y="119">GND</text>
<text x="177.2" y="116.3">220</text>
<text x="189.3" y="119.7">+5V</text>
<text x="231" y="115.3">C2</text>
<text x="232" y="117.6">220µF/16V</text>
<text x="248.9" y="115.3">C23</text>
<text x="249.6" y="117.6">47µF/10V</text>
<text x="264.2" y="115.3">C3</text>
<text x="264.4" y="117.6">100nF</text>
<text x="275.7" y="115.3">C19</text>
<text x="275.8" y="117.6">100nF</text>
<text x="287.1" y="115.3">C22</text>
<text x="287.3" y="117.6">100nF</text>
<text x="167.8" y="121.7">R7</text>
<text x="167.9" y="124">1k</text>
<text x="181.8" y="121.7">R8</text>
<text x="181.9" y="124">1k</text>
<text x="226.8" y="126">GND</text>
<text x="244.6" y="126">GND</text>
<text x="259.8" y="126">GND</text>
<text x="271.2" y="126">GND</text>
<text x="282.7" y="126">GND</text>
<text x="144.3" y="131.6">2,2k</text>
<text x="144.9" y="129.3">R9</text>
<text x="154.7" y="131.3">SAY32</text>
<text x="154.8" y="129">VD404</text>
<text x="227.4" y="131.2">+5V</text>
<text x="238.8" y="131.2">+5V</text>
<text x="247.7" y="131.2">+5V</text>
<text x="256.6" y="131.2">+5V</text>
<text x="265.5" y="131.2">+5V</text>
<text x="274.4" y="131.2">+5V</text>
<text x="283.3" y="131.2">+5V</text>
<text x="160.4" y="136.8">VT403</text>
<text x="177.8" y="133">C6</text>
<text x="177.9" y="135.3">33pF</text>
<text x="160.5" y="139.4">SC236</text>
<text x="177" y="141.9">R10</text>
<text x="196.8" y="140.5">G</text>
<text x="197.2" y="138.2">TP403</text>
<text x="231.2" y="139.5">C20</text>
<text x="231.3" y="141.8">22nF</text>
<text x="242.6" y="139.5">C4</text>
<text x="242.7" y="141.8">22nF</text>
<text x="251.5" y="139.5">C5</text>
<text x="251.6" y="141.8">22nF</text>
<text x="260.3" y="139.5">C7</text>
<text x="260.5" y="141.8">22nF</text>
<text x="269.2" y="139.5">C8</text>
<text x="269.4" y="141.8">22nF</text>
<text x="278.1" y="139.5">C9</text>
<text x="278.3" y="141.8">22nF</text>
<text x="287.1" y="139.5">C10</text>
<text x="287.1" y="141.8">22nF</text>
<text x="167.8" y="149.6">R2</text>
<text x="169.5" y="147">GND</text>
<text x="177.2" y="144.2">220</text>
<text x="181.8" y="149.6">R3</text>
<text x="189.3" y="147.7">+5V</text>
<text x="167.9" y="151.9">1k</text>
<text x="181.9" y="151.9">1k</text>
<text x="226.8" y="150.1">GND</text>
<text x="238.2" y="150.1">GND</text>
<text x="247.1" y="150.1">GND</text>
<text x="256" y="150.1">GND</text>
<text x="264.9" y="150.1">GND</text>
<text x="273.8" y="150.1">GND</text>
<text x="282.7" y="150.1">GND</text>
<text x="144.3" y="159.6">2,2k</text>
<text x="144.9" y="157.2">R4</text>
<text x="154.7" y="159.3">SAY32</text>
<text x="154.8" y="157">VD405</text>
<text x="177.8" y="160.9">C1</text>
<text x="227.4" y="156.6">+5V</text>
<text x="238.8" y="156.6">+5V</text>
<text x="247.7" y="156.6">+5V</text>
<text x="256.6" y="156.6">+5V</text>
<text x="265.5" y="156.6">+5V</text>
<text x="274.4" y="156.6">+5V</text>
<text x="283.3" y="156.6">+5V</text>
<text x="160.4" y="164.8">VT404</text>
<text x="160.5" y="167.3">SC236</text>
<text x="177.9" y="163.2">33pF</text>
<text x="197.2" y="166.1">TP404</text>
<text x="210" y="166">X405</text>
<text x="231.2" y="164.9">C24</text>
<text x="231.3" y="167.2">22nF</text>
<text x="242.6" y="164.9">C12</text>
<text x="242.7" y="167.2">22nF</text>
<text x="251.5" y="164.9">C13</text>
<text x="251.6" y="167.2">22nF</text>
<text x="260.4" y="164.9">C14</text>
<text x="260.5" y="167.2">22nF</text>
<text x="269.3" y="164.9">C15</text>
<text x="269.4" y="167.2">22nF</text>
<text x="278.2" y="164.9">C17</text>
<text x="278.3" y="167.2">22nF</text>
<text x="287.1" y="164.9">C18</text>
<text x="287.1" y="167.2">22nF</text>
<text x="177" y="169.8">R5</text>
<text x="177.2" y="172.1">220</text>
<text x="196.9" y="168.4">R</text>
<text x="201.2" y="173.7">GND</text>
<text x="211.1" y="168.6">00</text>
<text x="169.5" y="174.9">GND</text>
<text x="226.8" y="175.5">GND</text>
<text x="238.2" y="175.5">GND</text>
<text x="247.1" y="175.5">GND</text>
<text x="256" y="175.5">GND</text>
<text x="264.9" y="175.5">GND</text>
<text x="273.8" y="175.5">GND</text>
<text x="282.7" y="175.5">GND</text>
</g>
<g font-size="1.8" fill="#0000c2">
<text x="107.9" y="31.7">Brücke V</text>
<text x="200.7" y="39.4">TTL-Ausgänge</text>
<text x="53.3" y="42.4">0 - 640x192</text>
<text x="53.3" y="44.4">1 - 320x192</text>
<text x="91.4" y="80">Brücke B</text>
<text x="11.4" y="85">Ausbaustufe</text>
<text x="11.4" y="89.1">1 (minimal)</text>
<text x="27.9" y="85">DL253</text>
<text x="27.9" y="89.1">nein</text>
<text x="36.8" y="85">Brücke V</text>
<text x="36.8" y="89.1">ja</text>
<text x="47" y="85">Brücke B</text>
<text x="47" y="89.1">nein</text>
<text x="58.4" y="85">Brücke SYN</text>
<text x="58.4" y="89.1">ja</text>
<text x="71.1" y="85">Brücke W</text>
<text x="71.1" y="89.1">nein</text>
<text x="82.5" y="85">R26||R501</text>
<text x="82.5" y="89.1">6,8k</text>
<text x="11.4" y="91.1">2</text>
<text x="11.4" y="93.2">3</text>
<text x="11.4" y="95.2">4 (maximal)</text>
<text x="27.9" y="91.1">ja</text>
<text x="27.9" y="93.2">nein</text>
<text x="27.9" y="95.2">ja</text>
<text x="36.8" y="91.1">nein</text>
<text x="36.8" y="93.2">ja</text>
<text x="36.8" y="95.2">nein</text>
<text x="47" y="91.1">nein</text>
<text x="47" y="93.2">ja</text>
<text x="47" y="95.2">nein</text>
<text x="58.4" y="91.1">ja</text>
<text x="58.4" y="93.2">nein</text>
<text x="58.4" y="95.2">nein</text>
<text x="71.1" y="91.1">nein</text>
<text x="71.1" y="93.2">ja</text>
<text x="71.1" y="95.2">ja</text>
<text x="82.5" y="91.1">6,8k</text>
<text x="82.5" y="93.2">2,2k</text>
<text x="82.5" y="95.2">2,2k</text>
<text x="82.5" y="107.2">Umschaltung Bildauflösung</text>
<text x="12.7" y="108.6">Minimalausbau</text>
<text x="12.7" y="112.7">1 VRAM-Modul</text>
<text x="82.5" y="109.2">(high resolution mode)</text>
<text x="12.7" y="114.8">Steckplatz: V</text>
<text x="12.7" y="116.8">320x192, monochrom</text>
<text x="82.5" y="121.1">niedrige</text>
<text x="82.5" y="123.2">Auflösung</text>
<text x="12.7" y="132.7">2. Ausbaustufe</text>
<text x="12.7" y="136.8">2 VRAM-Module</text>
<text x="12.7" y="138.9">Steckplätze: V und B</text>
<text x="12.7" y="141">640x192, monochrom</text>
<text x="82.5" y="138.1">Auflösung</text>
<text x="82.5" y="140.2">durch P3.4</text>
<text x="82.5" y="142.2">umschaltbar</text>
<text x="12.7" y="155.6">3. Ausbaustufe</text>
<text x="12.7" y="159.7">4 VRAM-Module</text>
<text x="12.7" y="161.8">Steckplätze: V, B, G und R</text>
<text x="82.5" y="156.7">hohe</text>
<text x="82.5" y="158.7">Auflösung</text>
<text x="12.7" y="163.8">320x192, 16 Farben</text>
<text x="12.7" y="178.5">4. Ausbaustufe</text>
<text x="12.7" y="182.6">4 VRAM-Module</text>
<text x="12.7" y="184.6">Steckplätze: V, B, G und R</text>
<text x="12.7" y="186.7">640x192, 8 Farben</text>
</g>
<g font-size="1.8" fill="#840000">
<text x="14.6" y="40.3">P3.4</text>
<text x="71.8" y="37.7">T</text>
<text x="86.7" y="36.8">14</text>
<text x="87.1" y="39.4">2</text>
<text x="87.1" y="41.9">6</text>
<text x="89.7" y="37.8">S0</text>
<text x="89.7" y="40.3">S1</text>
<text x="93.3" y="37.8">MUX</text>
<text x="102.4" y="41.9">7</text>
<text x="70.4" y="45.3">YB</text>
<text x="70.5" y="42.8">YV</text>
<text x="87.1" y="47">4</text>
<text x="87.1" y="44.4">5</text>
<text x="89.7" y="42.8">A1</text>
<text x="89.7" y="45.4">B1</text>
<text x="89.7" y="47.9">C1</text>
<text x="98.6" y="42.8">Y1</text>
<text x="171.7" y="46.5" transform="rotate(-90 171.7 46.5)">1</text>
<text x="86.7" y="52.1">10</text>
<text x="87.1" y="49.5">3</text>
<text x="89.7" y="53">A2</text>
<text x="89.7" y="50.5">D1</text>
<text x="98.6" y="53">Y2</text>
<text x="102.4" y="52.1">9</text>
<text x="164.9" y="51.3">2</text>
<text x="86.7" y="54.6">11</text>
<text x="86.7" y="57.1">12</text>
<text x="86.7" y="59.7">13</text>
<text x="89.7" y="55.5">B2</text>
<text x="89.7" y="58.1">C2</text>
<text x="171.7" y="54.1" transform="rotate(-90 171.7 54.1)">3</text>
<text x="204.7" y="55.5">V</text>
<text x="86.7" y="64.8">15</text>
<text x="87.1" y="62.2">1</text>
<text x="89.1" y="63.2">OE1</text>
<text x="89.1" y="65.7">OE2</text>
<text x="89.7" y="60.6">D2</text>
<text x="171.7" y="74.4" transform="rotate(-90 171.7 74.4)">1</text>
<text x="164.9" y="79.2">2</text>
<text x="171.7" y="82" transform="rotate(-90 171.7 82)">3</text>
<text x="204.7" y="83.4">B</text>
<text x="284.2" y="88.8" transform="rotate(-90 284.2 88.8)">16</text>
<text x="284.2" y="96" transform="rotate(-90 284.2 96)">8</text>
<text x="164.9" y="107.2">2</text>
<text x="171.7" y="102.3" transform="rotate(-90 171.7 102.3)">1</text>
<text x="171.7" y="110" transform="rotate(-90 171.7 110)">3</text>
<text x="204.7" y="111.4">S</text>
<text x="171.7" y="130.3" transform="rotate(-90 171.7 130.3)">1</text>
<text x="119.8" y="134.2">YG</text>
<text x="164.9" y="135.1">2</text>
<text x="171.7" y="137.9" transform="rotate(-90 171.7 137.9)">3</text>
<text x="204.7" y="139.3">G</text>
<text x="171.7" y="158.2" transform="rotate(-90 171.7 158.2)">1</text>
<text x="119.9" y="162.2">YR</text>
<text x="164.9" y="163.1">2</text>
<text x="171.7" y="165.8" transform="rotate(-90 171.7 165.8)">3</text>
<text x="204.7" y="167.3">R</text>
<text x="208.4" y="171.4">1</text>
</g>
<g font-size="1.8">
<text x="53.3" y="39.4">HR</text>
<text x="107.9" y="41.9">v</text>
<text x="107.9" y="77.5">b</text>
</g>
<text font-size="1.4" fill="#0000c2" x="107.9" y="33.6">(in Ju+Te-Anleitung als B bezeichnet)</text>
<text font-size="1.4" fill="#840000" x="119.7" y="106.1">SYN</text>
</svg>
